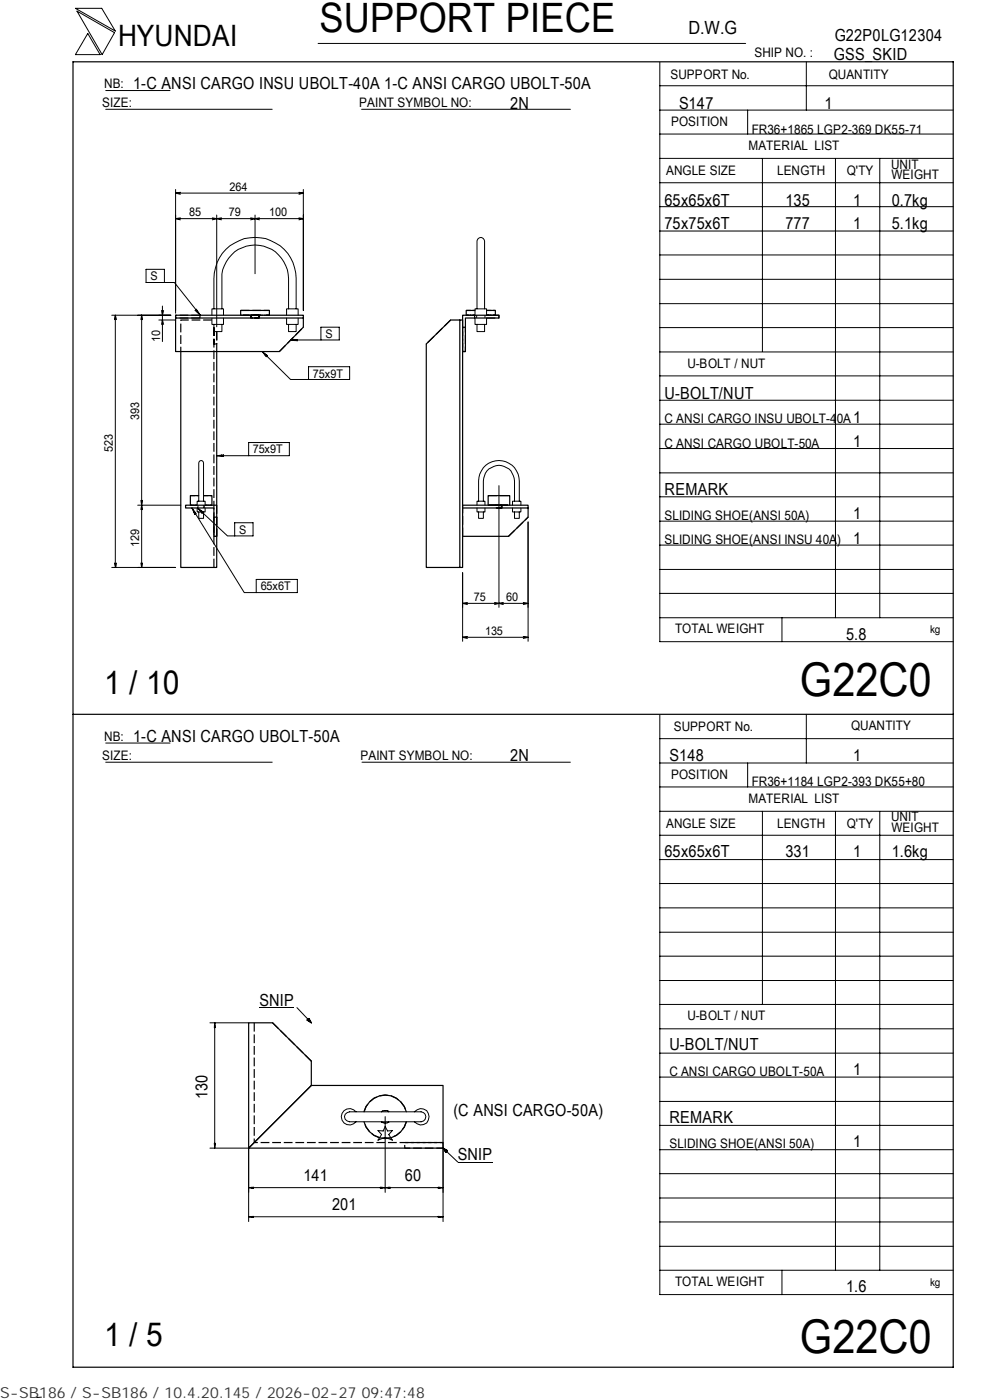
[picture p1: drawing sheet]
<svg xmlns="http://www.w3.org/2000/svg" width="210mm" height="297mm" viewBox="0 0 210 297" stroke-linecap="round" stroke-linejoin="round" font-family="sans-serif">
<g fill="none" stroke="#000" stroke-width=".21">
<path d="M16 1.8h5.6l2.9 4.8zM16.3 2.4l8 4.5-2.6 4.7zM18.6 7.1l2.6 4.5h-5.2zM22.4 19.2h13.7M67.5 9.2h90.6M139.9 18.2h62.3M139.9 13.2v122.9h62.3M171 13.1v10.3M22.4 23.2h35.3M76.7 23.2h44.3M139.9 38.8h62.3M139.9 33.6h62.3"/>
<path d="M139.9 28.4h62.3M139.9 23.4h62.3M158.6 23.4v5M161.7 33.6v41M177.2 33.7v97.4M186.6 33.7v97.4M31 57.1h3.9v2.8h-3.9zM34.9 59.9h2.1l5.5 7M37.2 46.4l1.1 .2M37.2 40.2v26.3M37.2 41l1.1 .2M37.2 41h27.1"/>
<path d="M38.3 46.2l-1.1 .2M38.3 40.8l-1.1 .2M45 46.2l1 .2M46 45.6v23.7M46 46.4l-1 .2M46 46.4l1 .2M47 46.2l-1 .2M53.2 46.2l.9 .2M54.1 46.4l.9 .2M54.1 45.6v12.5M54.1 46.4l-.9 .2M55 46.2l-.9 .2"/>
<path d="M63.4 46.2l.9 .2M63.4 40.8l.9 .2M64.3 46.4h-27.1M64.3 40.2v25.7M64.3 46.4l-.9 .2M64.3 41l-.9 .2M139.9 59.3h62.3M139.9 54.1h62.3M139.9 49h62.3M139.9 43.8h62.3M23.7 66.9h12.5M24.5 66.9l-.2 .9"/>
<path d="M24.5 66.9l.2 .9M24.5 66.9v53.5M30 66.9v53.5M30 66.9l-.1 .9M30 66.9l.2 .9M33.7 67.9h3.5M34.3 65.9l.1 1 .3-1M34.3 68.8l.1-.9 .3 .9M34.4 64.9v7.6M41.4 65.9l.2-.3 .9 1.3zM41.9 66l-.2 .1M44.9 67.5v1.3h2.5v-1.3"/>
<path d="M44.9 66.9v-1.4h2.5v1.4M45.4 65.5v-6.4a8.7 8.7 0 0 1 8.7-8.7 8.7 8.7 0 0 1 8.7 8.7v6.4M45.4 68.8v1.5h1.7v-1.5M47.1 65.5v-6.4a7.1 7.1 0 0 1 7-7.1 7.1 7.1 0 0 1 7.1 7.1v6.4M55.6 74.6l6 5.9h3.8M55.6 74.6l1.1 .8-.2 .3zM56.4 75.2l-.2 .1M60.8 67.5v1.3h2.4v-1.3M60.8 66.9v-1.4h2.4v1.4M61.2 68.8v1.5h1.6v-1.5M61.6 72.1l1.5-.1v.3zM62.6 72v.3"/>
<path d="M65.4 77.8h8.8v2.7h-8.8zM68.1 72.1v-2.7h3.9v2.7h-10.4M100.7 67.5v1.3h2.5v-1.3M100.7 66.9v-1.4h2.5v1.4M101.2 65.5v-14.4a.81 .81 0 0 1 .8-.7 .81 .81 0 0 1 .8 .7v14.4M101.2 68.8v1.5h1.6v-1.5M139.9 79.7h62.3M139.9 74.7h62.3M139.9 69.5h62.3M139.9 64.4h62.3M46 96.7l1.4-.2v.3zM47 96.5v.3"/>
<path d="M52.7 96.7v-2.8h8.7v2.8h-15.4M139.9 95.2h62.3M139.9 90h62.3M139.9 84.9h62.3M24.3 119.5l.2 .9 .2-.9M29.2 107.2h9.1M29.9 106.2l.1 1M29.9 119.5l.1 .9M30 107.2l-.1 .9M30 107.2l.2 .9M30.2 119.5l-.2 .9M30.2 106.2l-.2 1"/>
<path d="M40.7 107.8l11.1 17.9h2.5M40.7 107.8l.9 1.2-.3 .1zM41.3 108.5l-.2 .2M41.8 107.8v.8h1.7v-.8M41.8 107.2v-.9h1.7v.9M41.9 107.8l6.3 5.9h1.6M41.9 107.8l1.2 .8-.3 .3zM42.2 106.3v-8.1a.51 .51 0 0 1 .5-.5 .51 .51 0 0 1 .5 .5v8.1M42.2 108.6v1.4h1v-1.4M42.7 108.4l-.1 .1M49.8 110.9h3.9v2.8h-3.9zM101.2 107.8v.8h1.7v-.8"/>
<path d="M101.2 107.2v-.9h1.7v.9M101.5 106.3v-4.3a4.3 4.3 0 0 1 4.3-4.3 4.3 4.3 0 0 1 4.3 4.3v4.3M101.5 108.6v1.4h1v-1.4M102.5 106.3v-4.3a3.3 3.3 0 0 1 3.3-3.3 3.3 3.3 0 0 1 3.3 3.3v4.3M105.8 103v25.9M108.7 107.8v.8h1.8v-.8M108.7 107.2v-.9h1.8v.9M109.1 108.6v1.4h1v-1.4M112 110.7v25.3M139.9 100.3h62.3M139.9 115.6h62.3M139.9 110.6h62.3"/>
<path d="M139.9 105.4h62.3M23.7 120.4h13.5M54.3 122.9h8.8v2.8h-8.8zM98.1 121.5v14.5M98.1 135.2l1 .3M98.1 135.2h13.9M98.1 128l1 .3M99.1 135l-1 .2M99.1 127.8l-1 .2M104.9 127.8l.9 .2M105.8 128l1 .3M105.8 128l-.9 .3"/>
<path d="M106.8 127.8l-1 .2M111 127.8l1 .2M111 135l1 .2M112 128l-1 .3M112 128h-13.9M112 135.2l-1 .3M139.9 131.1h62.3M139.9 125.9h62.3M139.9 120.8h62.3M165.9 131.1v5M22.4 157.6h13.7M139.9 151.7v122.9h62.3"/>
<path d="M139.9 156.7h62.3M171 151.5v10.4M22.4 161.7h35.3M76.8 161.7h44.2M139.9 177.2h62.3M139.9 172.1h62.3M139.9 167h62.3M139.9 161.9h62.3M158.6 161.9v5.1M161.7 172.1v41M177.2 172.2v97.3M186.6 172.2v97.3"/>
<path d="M139.9 182.4h62.3M139.9 197.8h62.3M139.9 192.6h62.3M139.9 187.4h62.3M44.5 217h8.2M45.5 217.7h.1M45.5 217l.1 1h-.1zM45.5 217v26.6M55 213.8h7.4M63 213.8l3 3.2M65.1 216.4l.4-.3 .5 .9zM139.9 218.3h62.3"/>
<path d="M139.9 213.1h62.3M139.9 208h62.3M139.9 202.9h62.3M73.2 236.4l1-.5h15.1a1.06 1.06 0 0 1 1 1 1.06 1.06 0 0 1-1 1.1h-15.1a1.06 1.06 0 0 1-1-1.6zM75.5 235.9a1.75 1.75 0 0 0-2.6-.3 1.75 1.75 0 0 0 0 2.6 1.75 1.75 0 0 0 2.6-.2M80.2 239.9h1.1l.4-.9 .5 .9h1l-.7 .8 .7 1.2-1.5-.6-1.5 .6 .7-1.2zM81.7 236.9v16.1M87.9 235.9a1.74 1.74 0 0 1 2.9 .3 1.74 1.74 0 0 1-1.7 2.5l-1.2-.7M139.9 238.7h62.3M139.9 233.7h62.3M139.9 228.5h62.3M139.9 223.4h62.3"/>
<path d="M44.5 243.6h8.2v15.6M45.5 242.6h.1l-.1 1zM45.5 242.9h.1M52.7 258.1h1.1v.1zM52.7 258.1h41.3M52.7 252l1.1-.1v.2zM53.4 258.1v.1M53.4 251.9v.1M80.7 251.9l1 .1-1 .1zM81 251.9v.1M81.7 252l1-.1v.2zM82.4 251.9v.1"/>
<path d="M93 251.9l1 .1-1 .1zM93 258.1h1l-1 .1zM93.3 251.9v.1M93.3 258.1v.1M94 252h-41.3M94 243.6v15.6M94 243.6l.9 .5-.3 .4zM94 243.6l3.1 2.9h7.4M139.9 259.2h62.3M139.9 254.2h62.3M139.9 249h62.3M139.9 243.9h62.3"/>
<path d="M139.9 269.5h62.3M139.9 264.4h62.3M165.9 269.5v5.1M8.8 296.4l-1 .1"/>
</g>
<g fill="none" stroke="#000" stroke-width=".25" stroke-dasharray="1.9 .6" stroke-linecap="butt">
<path d="M42.4 66.9h-5.2v.6M42.4 67.5h-5.2M44.9 67.9h-6.6v6.7M46 70.3v4.3M46 70.3v2.7h-.6v-4.2M51 65.9h6.1M51 66.9h6.1h-6.1M54.6 66.9h.3v.6h-1.6v-.6h1.3M54.9 66.9l.1 .6h-1.8v-.6h1.7M59.3 74.6l5-5.2M95.6 67.9l-5.2 5.1M98.1 69.4v5.2h.6v-5.2h-.6"/>
<path d="M98.1 67.9v6.7M103.2 67.5h2.6v-.6h-2.6M46 107.2v6.6M46 109.7v4.1h-.6v-4.1M98.1 113.8v-6.6M103.5 105.1h4.6M103.5 107.2h4.6h-4.6M106.4 107.2l.1 .6h-1.4v-.6h1.3M107.9 113.8l4.1-4.1M45.4 120.4v-51.6M53.9 217v25.4M66 225.1l-8.2-8.1"/>
<path d="M77.2 235.9a4.6 4.6 0 0 1 4.5-3.6 4.6 4.6 0 0 1 4.5 3.6M86.2 238a4.6 4.6 0 0 1-4.5 3.5 4.6 4.6 0 0 1-4.5-3.5M94 242.4h-40.1M94 243.6v-1.2h-8.2v1.2h8.2"/>
</g>
<g fill="none" stroke="#000" stroke-width=".25">
<path d="M15.5 13.1h186.7v277h-186.7zM37.2 66.9h5.2v.6h-5.2zM37.2 67.5v7.1h22.1l5-5.2v-1.9M38.3 74.6v45.8h7.7v-6.6M42.4 66.9h21.9v.6h-21.9M46 74.6v32.6M51 66.9v-1h6.1v1M97.5 67.9h-1.9l-5.2 5.1v47.4h7.1M98.1 67.9h-.6v52.5h.6v-45.8M100.7 66.9h5.1v.6h-5.1zM100.7 67.5h.1M100.7 66.9h-2.6v7.7h.6v-7.1h2"/>
<path d="M100.7 65.9h-1.8v1M103.2 65.9h1.9v1M42.2 105.1h-1.8v2.1M43.2 105.1h1.7v2.1M45.4 109.7h.6v4.1h-.6zM45.4 109.7v-1.9h-6v-.6h6.6v2.5M98.1 107.2h13.9v.6h-13.9M103.5 107.2v-2.1h4.6v2.1M112 107.8v1.9l-4.1 4.1h-9.8M15.5 151.5h186.7M52.7 217h5.1l8.2 8.1v5.2l-13.3 13.3zM77.2 238a4.6 4.6 0 0 0 4.5 3.5 4.6 4.6 0 0 0 4.5-3.5"/>
<path d="M77.2 235.9a4.6 4.6 0 0 1 4.5-3.6 4.6 4.6 0 0 1 4.5 3.6M52.7 243.6l13.3-13.3h28v13.3z"/>
</g>
<path d="M53.3 66.9h1.6M54.9 67.5h-1.6M40.4 107.2h1.4M41.8 107.2h-1.4M43.5 107.2h1.4M44.9 107.2h-1.4M105.1 107.2h1.4M106.5 107.8h-1.4" fill="none" stroke="#000" stroke-width=".25" stroke-dasharray=".8 .3" stroke-linecap="butt"/>
<g fill="none" stroke="#000" stroke-width=".25" stroke-dasharray="1 .3" stroke-linecap="butt">
<path d="M53.2 66.9h1.8M55 67.5h-1.8M98.9 65.9h1.8M98.9 66.9h1.8M100.7 66.9h-1.8M103.2 65.9h1.9M103.2 66.9h1.9M105.1 66.9h-1.9M40.4 105.1h1.8M43.2 105.1h1.7M80.8 238l.6 .2h.6l.5-.2M80.8 235.9l.6-.3h.6l.5 .3"/>
<path d="M82.5 235.9l-.5-.3h-.6l-.6 .3M82.5 238l-.5 .2h-.6l-.6-.2"/>
</g>
<path d="M101.1 66.9v.6M102.9 66.9v.6M42 107.2v.6M43.2 107.8v-.6M43.3 107.2v.6" fill="none" stroke="#000" stroke-width=".25" stroke-dasharray=".3 .1" stroke-linecap="butt"/>
<path d="M105.3 107.2h1M106.3 107.8h-1" fill="none" stroke="#000" stroke-width=".25" stroke-dasharray=".6 .2" stroke-linecap="butt"/>
<path d="M106.1 107.2h.2v.6h-1v-.6h.8" fill="none" stroke="#000" stroke-width=".25" stroke-dasharray="1.8 .6" stroke-linecap="butt"/>
<path d="M65.1 216.2h.9v.8h-.9zM94.1 243.7h.8v.8h-.8z" fill="#000"/>
<g font-size="9.9">
<text x="169.7" y="147.6">G22C0</text>
<text x="169.7" y="286.9">G22C0</text>
</g>
<text font-size="8.6" x="67.7" y="6.9">SUPPORT PIECE</text>
<g font-size="7">
<text x="22.1" y="147.2">1 / 10</text>
<text x="22.1" y="285.6">1 / 5</text>
</g>
<text font-size="6.3" x="25.1" y="9.8">HYUNDAI</text>
<text font-size="3.9" x="146" y="7.3">D.W.G</text>
<g font-size="3.5">
<text x="177" y="8.7">G22P0LG12304</text>
<text x="176.9" y="12.8">GSS_SKID</text>
<text x="28.3" y="19">1-C ANSI CARGO INSU UBOLT-40A 1-C ANSI CARGO UBOLT-50A</text>
<text x="108.2" y="23.1">2N</text>
<text x="144" y="23.1">S147</text>
<text x="174.8" y="23.1">1</text>
<text x="141" y="43.6">65x65x6T</text>
<text x="166.6" y="43.6">135</text>
<text x="180.9" y="43.6">1</text>
<text x="189.1" y="43.6">0.7kg</text>
<text x="141" y="48.7">75x75x6T</text>
<text x="166.6" y="48.7">777</text>
<text x="180.9" y="48.7">1</text>
<text x="189.1" y="48.7">5.1kg</text>
<text x="141" y="84.6">U-BOLT/NUT</text>
<text x="180.9" y="89.7">1</text>
<text x="180.9" y="94.8">1</text>
<text x="141" y="105.1">REMARK</text>
<text x="180.9" y="110.2">1</text>
<text x="180.9" y="115.3">1</text>
<text x="179.5" y="135.8">5.8</text>
<text x="28.3" y="157.3">1-C ANSI CARGO UBOLT-50A</text>
<text x="108.2" y="161.4">2N</text>
<text x="142" y="161.4">S148</text>
<text x="180.9" y="161.4">1</text>
<text x="141" y="181.9">65x65x6T</text>
<text x="166.6" y="181.9">331</text>
<text x="180.9" y="181.9">1</text>
<text x="189.1" y="181.9">1.6kg</text>
<text x="55" y="213.4">SNIP</text>
<text x="142" y="222.8">U-BOLT/NUT</text>
<text x="44" y="233.2" transform="rotate(-90 44 233.2)">130</text>
<text x="180.9" y="228">1</text>
<text x="96.2" y="236.8">(C ANSI CARGO-50A)</text>
<text x="142" y="238.3">REMARK</text>
<text x="180.9" y="243.3">1</text>
<text x="64.3" y="250.5">141</text>
<text x="85.9" y="250.5">60</text>
<text x="97.1" y="246.1">SNIP</text>
<text x="70.4" y="256.6">201</text>
<text x="179.5" y="274.1">1.6</text>
</g>
<text font-size="3.2" fill="#323232" x="0" y="296.6">S-SB186 / S-SB186 / 10.4.20.145 / 2026-02-27 09:47:48</text>
<g font-size="2.8">
<text x="142.2" y="16.8">SUPPORT No.</text>
<text x="160" y="12.2">SHIP NO. :</text>
<text x="175.8" y="16.7">QUANTITY</text>
<text x="21.7" y="22.8">SIZE:</text>
<text x="22.1" y="18.7">NB:</text>
<text x="76.2" y="22.8">PAINT SYMBOL NO:</text>
<text x="142.3" y="26.8">POSITION</text>
<text x="159.4" y="28.4">FR36+1865 LGP2-369 DK55-71</text>
<text x="158.8" y="31.7">MATERIAL LIST</text>
<text x="189" y="35.8">UNIT</text>
<text x="141.3" y="37.2">ANGLE SIZE</text>
<text x="164.8" y="37.1">LENGTH</text>
<text x="179.6" y="37.1">Q'TY</text>
<text x="189.1" y="38">WEIGHT</text>
<text x="145.8" y="78">U-BOLT / NUT</text>
<text x="141" y="89.8">C ANSI CARGO INSU UBOLT-40A</text>
<text x="141" y="95">C ANSI CARGO UBOLT-50A</text>
<text x="141" y="110.3">SLIDING SHOE(ANSI 50A)</text>
<text x="141" y="115.5">SLIDING SHOE(ANSI INSU 40A)</text>
<text x="143.2" y="134.4">TOTAL WEIGHT</text>
<text x="142.9" y="155">SUPPORT No.</text>
<text x="180.5" y="154.9">QUANTITY</text>
<text x="21.7" y="161.3">SIZE:</text>
<text x="22.1" y="157.1">NB:</text>
<text x="76.5" y="161.2">PAINT SYMBOL NO:</text>
<text x="142.3" y="165.3">POSITION</text>
<text x="159.4" y="166.7">FR36+1184 LGP2-393 DK55+80</text>
<text x="158.8" y="170.3">MATERIAL LIST</text>
<text x="141.3" y="175.7">ANGLE SIZE</text>
<text x="164.8" y="175.6">LENGTH</text>
<text x="179.6" y="175.6">Q'TY</text>
<text x="189" y="174.2">UNIT</text>
<text x="189.1" y="176.5">WEIGHT</text>
<text x="145.8" y="216.5">U-BOLT / NUT</text>
<text x="142" y="228.2">C ANSI CARGO UBOLT-50A</text>
<text x="142" y="243.5">SLIDING SHOE(ANSI 50A)</text>
<text x="143.2" y="272.9">TOTAL WEIGHT</text>
</g>
<g font-size="2.5">
<text x="48.7" y="40.5">264</text>
<text x="40.1" y="45.9">85</text>
<text x="48.5" y="45.9">79</text>
<text x="57.1" y="45.9">100</text>
<text x="31.9" y="59.4">S</text>
<text x="69" y="71.7">S</text>
<text x="34" y="72.5" transform="rotate(-90 34 72.5)">10</text>
<text x="66.4" y="80.1">75x9T</text>
<text x="29.5" y="89.2" transform="rotate(-90 29.5 89.2)">393</text>
<text x="24" y="95.8" transform="rotate(-90 24 95.8)">523</text>
<text x="53.6" y="96.2">75x9T</text>
<text x="50.7" y="113.2">S</text>
<text x="29.5" y="116" transform="rotate(-90 29.5 116)">129</text>
<text x="55.3" y="125.2">65x6T</text>
<text x="100.5" y="127.5">75</text>
<text x="107.4" y="127.5">60</text>
<text x="102.9" y="134.7">135</text>
</g>
<g font-size="2.3">
<text x="197.3" y="134.3">kg</text>
<text x="197.3" y="272.8">kg</text>
</g>
</svg>
